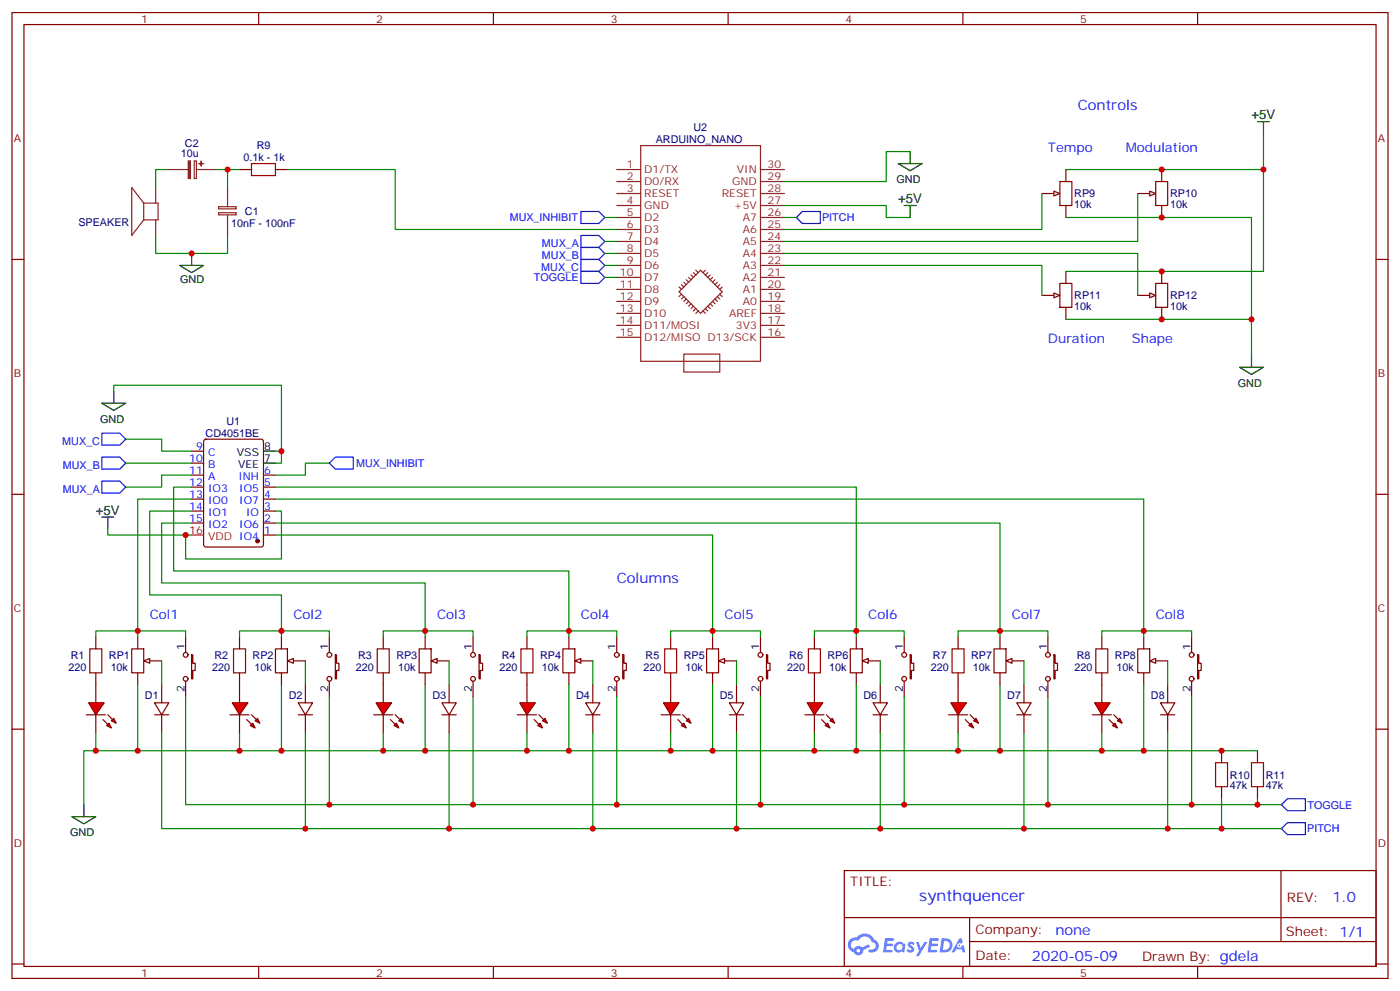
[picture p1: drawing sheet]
<svg xmlns="http://www.w3.org/2000/svg" width="412mm" height="292mm" viewBox="0 0 412 292" stroke-linecap="round" stroke-linejoin="round" font-family="sans-serif">
<g fill="none" stroke="#870000" stroke-width=".35">
<path d="M3.5 3.7h405.4v284.3h-405.4zM7.1 7.2h398.2v277.3h-398.2zM76.2 3.7v3.5M145.3 3.7v3.5M214.5 3.7v3.5M283.6 3.7v3.5M352.8 3.7v3.5M3.5 76.4h3.6M405.3 76.4h3.6M3.5 145.5h3.6M405.3 145.5h3.6M3.5 214.7h3.6"/>
<path d="M405.3 214.7h3.6M248.7 256.3h156.6v28.2h-156.6zM377.3 256.3v20.9M248.7 270.1h156.5M285.6 277.2h119.6M285.6 270.1v14.2M3.5 283.8h3.6M76.2 284.5v3.5M145.3 284.5v3.5M214.5 284.5v3.5M283.6 284.5v3.5M352.8 284.5v3.5"/>
<path d="M405.3 283.8h3.6"/>
</g>
<g fill="#5487ff">
<path d="M267.7 277.5a1.22 1.22 0 0 1 1.7 .2l-.4 .6a.47 .47 0 0 0-.3-.4 .47 .47 0 0 0-.5 .2l.1 .2a1.14 1.14 0 0 1 .8 1.8 1.14 1.14 0 0 1-1.9 0l-.2-.2 .5-.6 .7 .5a.29 .29 0 0 0 .3-.3 .29 .29 0 0 0-.2-.3 1.04 1.04 0 0 1-.6-1.7z"/>
<path d="M260.7 276.2h2.4l.3 .2-.2 .5-1.8 .1-.1 .8h1.5l.3 .4-.3 .4h-1.6l-.2 1.1h1.7l.2 .3-.2 .3-2.6 .1z"/>
<path d="M273.8 276.2h2.4l.3 .2-.1 .5-1.8 .1-.2 .8h1.6l.3 .4-.4 .4-1.6-.1-.1 1.1 1.7 .1 .2 .3-.2 .3-2.6 .1z"/>
<path d="M282.6 276.2h.7l.3 1.3-.6 .3a.69 .69 0 0 0-1 .3 .69 .69 0 0 0 .4 .9 .69 .69 0 0 0 .9-.6l.5-.2 .6 2.2h-.8l-.2-.9h-1.8l-.5 .9h-.8z"/>
<path d="M269.8 277.3h.8l.6 1.8 1.1-1.8h.9l-2.6 4.2h-.8l.9-1.5z"/>
<path d="M277.4 276.2l-.6 4.2h1.3a2.11 2.11 0 0 0 2.5-2.1 2.11 2.11 0 0 0-2.5-2.1zM278.1 277a1.39 1.39 0 0 1 1.7 1.4 1.39 1.39 0 0 1-1.8 1.2h-.3z"/>
<path d="M263.7 277.8a1.54 1.54 0 0 0-.1 2.2 1.54 1.54 0 0 0 2.2 .1l.6 .3 .3-2.3-.2-.3h-.4a1.49 1.49 0 0 0-2.4 0zM264 278.8a.94 .94 0 0 1 1.8 0 .94 .94 0 0 1-1.8 0z"/>
<path d="M250.4 276.6a2.18 2.18 0 0 0 1.1 3.7 1.44 1.44 0 0 0 1.6 .9 1.44 1.44 0 0 0 1.2-1.4l2-1.1-.5-.7-1.9 1a1.47 1.47 0 0 0-2.4 .4 1.39 1.39 0 0 1-.7-1.9 1.39 1.39 0 0 1 2-.5 2.12 2.12 0 0 1 2.2-1.3 2.12 2.12 0 0 1 1.9 1.7 1.14 1.14 0 0 1 1.1 1.4 1.14 1.14 0 0 1-1.7 .7 .43 .43 0 0 0-.5 .4 .43 .43 0 0 0 .4 .5 1.98 1.98 0 0 0 2.5-1.2 1.98 1.98 0 0 0-1.2-2.6 3.1 3.1 0 0 0-5.3-.6l-.9 .1zM252.3 279.9a.55 .55 0 0 1 1.1 0 .55 .55 0 0 1-1.1 0z"/>
<circle cx="282.6" cy="278.3" r=".26"/>
</g>
<g fill="none" stroke="#870000" stroke-width=".35">
<path d="M56.4 139.9h3.6M56.4 132.8h3.6M56.4 136.3h3.6M60.2 129.5l.5-.2h16.2l.7 .4v30.6l-.5 .7h-16.4l-.7-.4v-30.6zM77.6 139.9h3.5M56.4 154h3.6M56.4 150.5h3.6M56.4 146.9h3.6M56.4 143.4h3.6M77.6 157.5h3.5M77.6 154h3.5M77.6 150.5h3.5"/>
<path d="M77.6 146.9h3.5M77.6 143.4h3.5M38.8 191h3.5v7.1h-3.5zM40.6 187.5v3.5M40.6 198.1v3.5M44.1 194.6h3.5"/>
</g>
<circle cx="75.8" cy="159.3" r=".53" fill="#870000" stroke="#870000" stroke-width=".35"/>
<path d="M77.6 136.3h3.5M77.6 132.8h3.5" fill="none" stroke="#000" stroke-width=".35"/>
<path d="M56.4 157.5h3.6" fill="none" stroke="#f00" stroke-width=".35"/>
<path d="M42.3 194.6l1.8-.7v1.4z" fill="#f0f0f0" stroke="#870000" stroke-width=".35"/>
<g fill="#f00" stroke="#870000" stroke-width=".35">
<path d="M26.1 206.9h4.6l-2.5 3.5z"/>
<path d="M25.4 210.4h5.6z"/>
</g>
<g fill="#870000" stroke="#870000" stroke-width=".35">
<path d="M31.7 210.4l1.5 1.4z"/>
<path d="M30.3 211.8l1.4 1.5z"/>
</g>
<g fill="#f00" stroke="#870000" stroke-width=".35">
<path d="M33.5 211.5l.7 1.4-1.4-.7z"/>
<path d="M31.4 213.6l.7-.7 .7 1.4z"/>
</g>
<g fill="none" stroke="#870000" stroke-width=".35">
<path d="M28.2 187.5v3.5M28.2 198.1v8.8M54.7 187.5v4.6M56.4 192.8h.4v2.5h.7v2.1h-.7v2.4h-.4zM70.6 187.5v3.5M70.6 198.1v3.5M97 187.5v4.6M98.8 192.8h.3v2.5h.7v2.1h-.7v2.4h-.3zM28.2 210.4v5.3M45.5 206.9h4.2l-2.1 3.5zM45.5 210.4h4.2M47.6 201.6v5.3"/>
<path d="M47.6 210.4v5.3M54.7 200.6v4.5M87.8 206.9h4.3l-2.1 3.5zM87.8 210.4h4.3M90 201.6v5.3M90 210.4v5.3M97 200.6v4.5"/>
<circle cx="54.7" cy="192.8" r=".71"/>
<circle cx="54.7" cy="199.8" r=".71"/>
<circle cx="97" cy="192.8" r=".71"/>
<circle cx="97" cy="199.8" r=".71"/>
</g>
<path d="M26.5 191h3.5v7.1h-3.5zM68.8 191h3.5v7.1h-3.5z" fill="none" stroke="#a10000" stroke-width=".35"/>
<path d="M56.4 146.9h-15.8v38.8h14.1v1.8M28.2 187.5v-1.8h12.4v1.8M47.6 194.6v7M70.6 187.5v-1.8h12.3v1.8M82.9 185.7h14.1v1.8M90 194.6v7M40.6 201.6v19.4h-12.4v-5.3M47.6 215.7v28.2h329.9M54.7 205.1v31.8h322.8M82.9 201.6v19.4h-12.3v-5.3" fill="none" stroke="#008700" stroke-width=".35"/>
<path d="M24.7 236.9v3.5M21.2 240.4h7l-3.5 2.1z" fill="none" stroke="#000" stroke-width=".35"/>
<path d="M377.5 236.9l1.7-1.8h5.3v3.6h-5.3zM377.5 243.9l1.7-1.7h5.3v3.5h-5.3z" fill="none" stroke="#00f" stroke-width=".35"/>
<g fill="#f00" stroke="#870000" stroke-width=".35">
<path d="M68.4 206.9h4.6l-2.4 3.5z"/>
<path d="M67.7 210.4h5.7z"/>
</g>
<g fill="#870000" stroke="#870000" stroke-width=".35">
<path d="M74.1 210.4l1.4 1.4z"/>
<path d="M72.7 211.8l1.4 1.5z"/>
</g>
<g fill="#f00" stroke="#870000" stroke-width=".35">
<path d="M75.1 212.2l.7-.7 .8 1.4z"/>
<path d="M73.7 213.6l.7-.7 .7 1.4z"/>
</g>
<path d="M81.1 191h3.6v7.1h-3.6zM82.9 187.5v3.5M82.9 198.1v3.5M86.4 194.6h3.6M70.6 201.6v5.3M70.6 210.4v5.3" fill="none" stroke="#870000" stroke-width=".35"/>
<path d="M84.7 194.6l1.7-.7v1.4z" fill="#f0f0f0" stroke="#870000" stroke-width=".35"/>
<path d="M123.5 191h3.5v7.1h-3.5zM125.2 187.5v3.5M125.2 198.1v3.5M128.8 194.6h3.5" fill="none" stroke="#870000" stroke-width=".35"/>
<path d="M127 194.6l1.8-.7v1.4z" fill="#f0f0f0" stroke="#870000" stroke-width=".35"/>
<g fill="#f00" stroke="#870000" stroke-width=".35">
<path d="M110.8 206.9h4.6l-2.5 3.5z"/>
<path d="M110.1 210.4h5.6z"/>
</g>
<g fill="#870000" stroke="#870000" stroke-width=".35">
<path d="M116.4 210.4l1.4 1.4z"/>
<path d="M115 211.8l1.4 1.5z"/>
</g>
<g fill="#f00" stroke="#870000" stroke-width=".35">
<path d="M118.2 211.5l.7 1.4-1.4-.7z"/>
<path d="M116.1 213.6l.7-.7 .7 1.4z"/>
</g>
<g fill="none" stroke="#870000" stroke-width=".35">
<path d="M112.9 187.5v3.5M112.9 198.1v8.8M139.3 187.5v4.6M141.1 192.8h.4v2.5h.7v2.1h-.7v2.4h-.4zM165.8 191h3.5v7.1h-3.5zM167.6 187.5v3.5M167.6 198.1v3.5M171.1 194.6h3.5M112.9 210.4v5.3M130.2 206.9h4.2l-2.1 3.5zM130.2 210.4h4.2M132.3 201.6v5.3"/>
<path d="M132.3 210.4v5.3M139.3 200.6v4.5"/>
<circle cx="139.3" cy="199.8" r=".71"/>
<circle cx="139.3" cy="192.8" r=".71"/>
</g>
<path d="M111.1 191h3.6v7.1h-3.6z" fill="none" stroke="#a10000" stroke-width=".35"/>
<path d="M112.9 187.5v-1.8h12.3v1.8M125.2 185.7h14.1v1.8M132.3 194.6v7M125.2 201.6v19.4h-12.3v-5.3" fill="none" stroke="#008700" stroke-width=".35"/>
<path d="M169.3 194.6l1.8-.7v1.4z" fill="#f0f0f0" stroke="#870000" stroke-width=".35"/>
<g fill="#f00" stroke="#870000" stroke-width=".35">
<path d="M153.1 206.9h4.6l-2.5 3.5z"/>
<path d="M152.4 210.4h5.6z"/>
</g>
<g fill="#870000" stroke="#870000" stroke-width=".35">
<path d="M158.7 210.4l1.5 1.4z"/>
<path d="M157.3 211.8l1.4 1.5z"/>
</g>
<g fill="#f00" stroke="#870000" stroke-width=".35">
<path d="M159.8 212.2l.7-.7 .7 1.4z"/>
<path d="M158.4 213.6l.7-.7 .7 1.4z"/>
</g>
<g fill="none" stroke="#870000" stroke-width=".35">
<path d="M155.2 187.5v3.5M155.2 198.1v8.8M181.7 187.5v4.6M183.4 192.8h.4v2.5h.7v2.1h-.7v2.4h-.4zM208.1 191h3.6v7.1h-3.6zM209.9 187.5v3.5M209.9 198.1v3.5M213.4 194.6h3.6M155.2 210.4v5.3M172.5 206.9h4.2l-2.1 3.5zM172.5 210.4h4.2M174.6 201.6v5.3"/>
<path d="M174.6 210.4v5.3M181.7 200.6v4.5"/>
<circle cx="181.7" cy="199.8" r=".71"/>
<circle cx="181.7" cy="192.8" r=".71"/>
</g>
<path d="M153.5 191h3.5v7.1h-3.5z" fill="none" stroke="#a10000" stroke-width=".35"/>
<path d="M155.2 187.5v-1.8h12.4v1.8M167.6 185.7h14.1v1.8M174.6 194.6v7M167.6 201.6v19.4h-12.4v-5.3" fill="none" stroke="#008700" stroke-width=".35"/>
<path d="M211.7 194.6l1.7-.7v1.4z" fill="#f0f0f0" stroke="#870000" stroke-width=".35"/>
<g fill="#f00" stroke="#870000" stroke-width=".35">
<path d="M195.4 206.9h4.6l-2.4 3.5z"/>
<path d="M194.7 210.4h5.7z"/>
</g>
<g fill="#870000" stroke="#870000" stroke-width=".35">
<path d="M201.1 210.4l1.4 1.4z"/>
<path d="M199.7 211.8l1.4 1.5z"/>
</g>
<g fill="#f00" stroke="#870000" stroke-width=".35">
<path d="M202.1 212.2l.7-.7 .8 1.4z"/>
<path d="M200.7 213.6l.7-.7 .7 1.4z"/>
</g>
<g fill="none" stroke="#870000" stroke-width=".35">
<path d="M197.6 187.5v3.5M197.6 198.1v8.8M224 187.5v4.6M225.8 192.8h.3v2.5h.7v2.1h-.7v2.4h-.3zM250.5 191h3.5v7.1h-3.5zM252.2 187.5v3.5M252.2 198.1v3.5M255.8 194.6h3.5M197.6 210.4v5.3M214.8 206.9h4.3l-2.1 3.5zM214.8 210.4h4.3M217 201.6v5.3"/>
<path d="M217 210.4v5.3M224 200.6v4.5"/>
<circle cx="224" cy="199.8" r=".71"/>
<circle cx="224" cy="192.8" r=".71"/>
</g>
<path d="M195.8 191h3.5v7.1h-3.5z" fill="none" stroke="#a10000" stroke-width=".35"/>
<path d="M197.6 187.5v-1.8h12.3v1.8M209.9 185.7h14.1v1.8M217 194.6v7M209.9 201.6v19.4h-12.3v-5.3" fill="none" stroke="#008700" stroke-width=".35"/>
<path d="M254 194.6l1.8-.7v1.4z" fill="#f0f0f0" stroke="#870000" stroke-width=".35"/>
<g fill="#f00" stroke="#870000" stroke-width=".35">
<path d="M237.8 206.9h4.6l-2.5 3.5z"/>
<path d="M237.1 210.4h5.6z"/>
</g>
<g fill="#870000" stroke="#870000" stroke-width=".35">
<path d="M243.4 210.4l1.4 1.4z"/>
<path d="M242 211.8l1.4 1.5z"/>
</g>
<g fill="#f00" stroke="#870000" stroke-width=".35">
<path d="M244.5 212.2l.7-.7 .7 1.4z"/>
<path d="M243.1 213.6l.7-.7 .7 1.4z"/>
</g>
<g fill="none" stroke="#870000" stroke-width=".35">
<path d="M239.9 187.5v3.5M239.9 198.1v8.8M266.3 187.5v4.6M268.1 192.8h.4v2.5h.7v2.1h-.7v2.4h-.4zM292.8 191h3.5v7.1h-3.5zM294.6 187.5v3.5M294.6 198.1v3.5M298.1 194.6h3.5M239.9 210.4v5.3M257.2 206.9h4.2l-2.1 3.5zM257.2 210.4h4.2M259.3 201.6v5.3"/>
<path d="M259.3 210.4v5.3M266.3 200.6v4.5"/>
<circle cx="266.3" cy="199.8" r=".71"/>
<circle cx="266.3" cy="192.8" r=".71"/>
</g>
<path d="M238.1 191h3.6v7.1h-3.6z" fill="none" stroke="#a10000" stroke-width=".35"/>
<path d="M239.9 187.5v-1.8h12.3v1.8M252.2 185.7h14.1v1.8M259.3 194.6v7M252.2 201.6v19.4h-12.3v-5.3" fill="none" stroke="#008700" stroke-width=".35"/>
<path d="M296.3 194.6l1.8-.7v1.4z" fill="#f0f0f0" stroke="#870000" stroke-width=".35"/>
<g fill="#f00" stroke="#870000" stroke-width=".35">
<path d="M280.1 206.9h4.6l-2.5 3.5z"/>
<path d="M279.4 210.4h5.6z"/>
</g>
<g fill="#870000" stroke="#870000" stroke-width=".35">
<path d="M285.8 210.4l1.4 1.4z"/>
<path d="M284.3 211.8l1.5 1.5z"/>
</g>
<g fill="#f00" stroke="#870000" stroke-width=".35">
<path d="M286.8 212.2l.7-.7 .7 1.4z"/>
<path d="M285.4 213.6l.7-.7 .7 1.4z"/>
</g>
<g fill="none" stroke="#870000" stroke-width=".35">
<path d="M282.2 187.5v3.5M282.2 198.1v8.8M308.7 187.5v4.6M310.4 192.8h.4v2.5h.7v2.1h-.7v2.4h-.4zM335.1 191h3.6v7.1h-3.6zM336.9 187.5v3.5M336.9 198.1v3.5M340.4 194.6h3.6M282.2 210.4v5.3M299.5 206.9h4.2l-2.1 3.5zM299.5 210.4h4.2M301.6 201.6v5.3"/>
<path d="M301.6 210.4v5.3M308.7 200.6v4.5"/>
<circle cx="308.7" cy="199.8" r=".71"/>
<circle cx="308.7" cy="192.8" r=".71"/>
</g>
<path d="M280.5 191h3.5v7.1h-3.5z" fill="none" stroke="#a10000" stroke-width=".35"/>
<path d="M282.2 187.5v-1.8h12.4v1.8M294.6 185.7h14.1v1.8M301.6 194.6v7M294.6 201.6v19.4h-12.4v-5.3" fill="none" stroke="#008700" stroke-width=".35"/>
<path d="M338.7 194.6l1.7-.7v1.4z" fill="#f0f0f0" stroke="#870000" stroke-width=".35"/>
<g fill="#f00" stroke="#870000" stroke-width=".35">
<path d="M322.4 206.9h4.6l-2.4 3.5z"/>
<path d="M321.7 210.4h5.7z"/>
</g>
<g fill="#870000" stroke="#870000" stroke-width=".35">
<path d="M328.1 210.4l1.4 1.4z"/>
<path d="M326.7 211.8l1.4 1.5z"/>
</g>
<g fill="#f00" stroke="#870000" stroke-width=".35">
<path d="M329.8 211.5l.8 1.4-1.5-.7z"/>
<path d="M327.7 213.6l.7-.7 .7 1.4z"/>
</g>
<g fill="none" stroke="#870000" stroke-width=".35">
<path d="M306.9 57h3.5M312.2 53.4h3.5v7.1h-3.5zM314 49.9v3.5M314 60.5v3.5M324.6 187.5v3.5M324.6 198.1v8.8M351 187.5v4.6M352.8 192.8h.3v2.5h.7v2.1h-.7v2.4h-.3zM324.6 210.4v5.3M341.8 206.9h4.3l-2.1 3.5zM341.8 210.4h4.3M344 201.6v5.3"/>
<path d="M344 210.4v5.3M351 200.6v4.5"/>
<circle cx="351" cy="192.8" r=".71"/>
<circle cx="351" cy="199.8" r=".71"/>
</g>
<path d="M322.8 191h3.5v7.1h-3.5z" fill="none" stroke="#a10000" stroke-width=".35"/>
<g fill="none" stroke="#008700" stroke-width=".35">
<path d="M178.2 74.6h3.5M33.5 115.2v-1.8h49.4v19.4h-1.8M37 129.3h10.6v3.5h8.8M37 136.3h19.4M56.4 139.9h-8.8v3.5h-10.6M82.9 132.8v3.5h-1.8M97 136.3h-7v3.6h-8.9M31.7 155.8v1.7h24.7M56.4 150.5h-12.3v24.7h38.8v10.5M56.4 154h-8.8v17.6h77.6v14.1M56.4 143.4h-5.2v24.7h116.4v17.6M81.1 146.9h255.8v38.8h14.1v1.8"/>
<path d="M81.1 157.5h128.8v28.2M81.1 143.4h171.1v42.3M81.1 154h213.5v31.7M81.1 150.5h1.8v14.1h-28.2v-7.1M324.6 187.5v-1.8h12.3v1.8M344 194.6v7M90 215.7v28.2M97 205.1v31.8M132.3 215.7v28.2M139.3 205.1v31.8M174.6 215.7v28.2M181.7 205.1v31.8"/>
<path d="M217 215.7v28.2M224 205.1v31.8M259.3 215.7v28.2M266.3 205.1v31.8M301.6 215.7v28.2M308.7 205.1v31.8M336.9 201.6v19.4h-12.3v-5.3M344 215.7v28.2M351 205.1v31.8"/>
</g>
<path d="M171.1 69.3h5.3l1.8 1.8-1.8 1.7h-5.3zM171.1 72.8h5.3l1.8 1.8-1.8 1.8h-5.3zM171.1 76.4h5.3l1.8 1.7-1.8 1.8h-5.3zM30 127.5h5.3l1.7 1.8-1.7 1.8h-5.3zM30 134.6h5.3l1.7 1.7-1.7 1.8h-5.3zM97 136.3l1.8-1.7h5.3v3.5h-5.3zM30 141.6h5.3l1.7 1.8-1.7 1.8h-5.3z" fill="none" stroke="#00f" stroke-width=".35"/>
<path d="M30 118.7h7l-3.5 2.1zM33.5 115.2v3.5M30 152.2h3.5M31.7 152.2v3.6" fill="none" stroke="#000" stroke-width=".35"/>
<g fill="none" stroke="#8c2424" stroke-width=".35">
<path d="M181.7 57h7M181.7 53.4h7M181.7 49.9h7M188.7 42.9h35.3v63.5h-35.3zM224 57h7.1M224 53.4h7.1M224 49.9h7.1M181.7 78.1h7M181.7 74.6h7M181.7 71.1h7M181.7 67.6h7M181.7 64h7"/>
<path d="M181.7 60.5h7M205 79.6l.7 .7M206.4 79.6l6.3 6.3-6.3 6.4-6.4-6.4zM207.8 79.6l-.7 .7M224 78.1h7.1M224 74.6h7.1M224 71.1h7.1M224 67.6h7.1M224 64h7.1M224 60.5h7.1M181.7 95.8h7M181.7 92.3h7"/>
<path d="M181.7 88.7h7M181.7 85.2h7M181.7 81.7h7M181.7 99.3h7M200 84.5l.7 .7M200.7 83.8l.7 .7M200.7 86.6l-.7 .7M201.4 87.3l-.7 .7M201.4 83.1l.7 .7M202.1 82.4l.7 .7M202.1 88l-.7 .7M202.8 81.7l.8 .7"/>
<path d="M202.8 88.7l-.7 .7M203.6 81l.7 .7M203.6 89.4l-.8 .7M204.3 80.3l.7 .7M204.3 90.1l-.7 .7M205 90.8l-.7 .7M205.7 91.5l-.7 .8M207.1 91.5l.7 .8M207.8 90.8l.7 .7M208.5 90.1l.7 .7M208.5 80.3l-.7 .7M209.2 89.4l.7 .7"/>
<path d="M209.2 81l-.7 .7M209.9 88.7l.7 .7M209.9 81.7l-.7 .7M210.6 88l.7 .7M210.6 82.4l-.7 .7M211.3 87.3l.7 .7M211.3 83.1l-.7 .7M212 86.6l.7 .7M212 83.8l-.7 .7M212.7 84.5l-.7 .7M224 95.8h7.1M224 92.3h7.1"/>
<path d="M224 88.7h7.1M224 85.2h7.1M224 81.7h7.1M224 99.3h7.1M201.4 104.2h10.6v5.3h-10.6z"/>
</g>
<path d="M310.4 56.3l1.8 .7-1.8 .7z" fill="#f0f0f0" stroke="#870000" stroke-width=".35"/>
<path d="M335.1 57h3.6M340.4 53.4h3.6v7.1h-3.6zM342.2 49.9v3.5M342.2 60.5v3.5" fill="none" stroke="#870000" stroke-width=".35"/>
<path d="M338.7 56.3l1.7 .7-1.7 .7z" fill="#f0f0f0" stroke="#870000" stroke-width=".35"/>
<path d="M314 79.9v3.5M306.9 87h3.5M312.2 83.4h3.5v7.1h-3.5zM314 90.5v3.5" fill="none" stroke="#870000" stroke-width=".35"/>
<path d="M310.4 86.3l1.8 .7-1.8 .7z" fill="#f0f0f0" stroke="#870000" stroke-width=".35"/>
<path d="M342.2 79.9v3.5M335.1 87h3.6M340.4 83.4h3.6v7.1h-3.6zM342.2 90.5v3.5" fill="none" stroke="#870000" stroke-width=".35"/>
<path d="M338.7 86.3l1.7 .7-1.7 .7z" fill="#f0f0f0" stroke="#870000" stroke-width=".35"/>
<g fill="none" stroke="#008700" stroke-width=".35">
<path d="M372.2 39.3v10.6M49.4 49.9h-3.5v5.3M63.5 49.9h3.5v5.3M67 49.9h3.6M84.7 49.9h31.7v17.7h65.3M268.1 44.6h-7v8.8h-30M306.9 57v10.6h-75.8M314 49.9h58.2v30h-58.2M335.1 57v14.1h-104M45.9 69.3v5.3h21.1v-5.3M178.2 64h3.5M178.2 78.1h3.5"/>
<path d="M178.2 71.1h3.5M231.1 74.6h104v12.4M231.1 78.1h75.8v8.9M231.1 60.5h30v3.5h7M231.1 64h3.5M314 64h54.7v30h-54.7M178.2 81.7h3.5M368.7 94v10.6M28.2 221h-3.5v15.9M40.6 221h30M82.9 221h30M125.2 221h30"/>
<path d="M167.6 221h30M209.9 221h30M252.2 221h30M294.6 221h30M336.9 221h33.5M359.8 235.1v8.8M370.4 235.1v1.8"/>
</g>
<path d="M370.4 35.8h3.5M372.2 35.8v3.5M264.6 48.2h7l-3.5 2.1zM268.1 44.6v3.6M52.9 78.1h7.1l-3.6 2.2zM56.4 74.6v3.5M266.3 60.5h3.6M268.1 60.5v3.5M365.1 108.1h7.1l-3.5 2.1zM368.7 104.6v3.5" fill="none" stroke="#000" stroke-width=".35"/>
<path d="M42.3 59.8h4.3v4.9h-4.3M42.3 59.8v4.9M42.3 59.8l-3.5-4.6v14.1l3.5-4.6M45.9 55.2v4.6M49.4 49.9h6M57.2 47.4h.7v5.2h-.7zM57.9 49.9h5.6M67 55.2v5.7M45.9 64.7v4.6M64.4 62.6h5.2v.7h-5.2zM64.4 60.9h5.2v.6h-5.2zM67 63.3v6" fill="none" stroke="#8c2424" stroke-width=".35"/>
<g fill="#8c2424" stroke="#8c2424" stroke-width=".35">
<path d="M55.5 47.4h.6v5.2h-.6z"/>
<path d="M59.2 47.4l.1 1.5z"/>
<path d="M58.6 48.2h1.4z"/>
</g>
<path d="M74.1 48.2h7v3.5h-7zM358.1 224.5h3.5v7.1h-3.5zM368.7 224.5h3.5v7.1h-3.5z" fill="none" stroke="#a10000" stroke-width=".35"/>
<path d="M70.6 49.9h3.5M81.1 49.9h3.6M359.8 221v3.5M359.8 231.6v3.5M370.4 221v3.5M370.4 231.6v3.5" fill="none" stroke="#870000" stroke-width=".35"/>
<path d="M171.1 62.3h5.3l1.8 1.7-1.8 1.8h-5.3zM171.1 79.9h5.3l1.8 1.8-1.8 1.7h-5.3zM234.6 64l1.8-1.7h5.3v3.5h-5.3z" fill="none" stroke="#00f" stroke-width=".35"/>
<g fill="#c00">
<circle cx="370.4" cy="236.9" r=".88"/>
<circle cx="294.6" cy="221" r=".88"/>
<circle cx="324.6" cy="221" r=".88"/>
<circle cx="209.9" cy="221" r=".88"/>
<circle cx="239.9" cy="221" r=".88"/>
<circle cx="125.2" cy="221" r=".88"/>
<circle cx="155.2" cy="221" r=".88"/>
<circle cx="40.6" cy="221" r=".88"/>
<circle cx="70.6" cy="221" r=".88"/>
<circle cx="56.4" cy="74.6" r=".88"/>
<circle cx="67" cy="49.9" r=".88"/>
<circle cx="342.2" cy="94" r=".88"/>
<circle cx="342.2" cy="64" r=".88"/>
<circle cx="82.9" cy="132.8" r=".88"/>
<circle cx="54.7" cy="157.5" r=".88"/>
<circle cx="351" cy="236.9" r=".88"/>
<circle cx="308.7" cy="236.9" r=".88"/>
<circle cx="266.3" cy="236.9" r=".88"/>
<circle cx="224" cy="236.9" r=".88"/>
<circle cx="181.7" cy="236.9" r=".88"/>
<circle cx="139.3" cy="236.9" r=".88"/>
<circle cx="97" cy="236.9" r=".88"/>
<circle cx="336.9" cy="185.7" r=".88"/>
<circle cx="252.2" cy="185.7" r=".88"/>
<circle cx="167.6" cy="185.7" r=".88"/>
<circle cx="82.9" cy="185.7" r=".88"/>
<circle cx="40.6" cy="185.7" r=".88"/>
<circle cx="125.2" cy="185.7" r=".88"/>
<circle cx="209.9" cy="185.7" r=".88"/>
<circle cx="294.6" cy="185.7" r=".88"/>
<circle cx="90" cy="243.9" r=".88"/>
<circle cx="132.3" cy="243.9" r=".88"/>
<circle cx="174.6" cy="243.9" r=".88"/>
<circle cx="217" cy="243.9" r=".88"/>
<circle cx="259.3" cy="243.9" r=".88"/>
<circle cx="301.6" cy="243.9" r=".88"/>
<circle cx="344" cy="243.9" r=".88"/>
<circle cx="342.2" cy="79.9" r=".88"/>
<circle cx="342.2" cy="49.9" r=".88"/>
<circle cx="372.2" cy="49.9" r=".88"/>
<circle cx="368.7" cy="94" r=".88"/>
<circle cx="112.9" cy="221" r=".88"/>
<circle cx="82.9" cy="221" r=".88"/>
<circle cx="197.6" cy="221" r=".88"/>
<circle cx="167.6" cy="221" r=".88"/>
<circle cx="282.2" cy="221" r=".88"/>
<circle cx="252.2" cy="221" r=".88"/>
<circle cx="28.2" cy="221" r=".88"/>
<circle cx="359.8" cy="221" r=".88"/>
<circle cx="336.9" cy="221" r=".88"/>
<circle cx="359.8" cy="243.9" r=".88"/>
</g>
<text font-size="4.6" fill="#00f" x="270.8" y="265.3">synthquencer</text>
<g font-size="4.2" fill="#00f">
<text x="317.5" y="32.3">Controls</text>
<text x="181.7" y="171.6">Columns</text>
<text x="392.5" y="265.6">1.0</text>
<text x="310.9" y="275.1">none</text>
<text x="304" y="282.9">2020-05-09</text>
</g>
<g font-size="3.9">
<text x="368.7" y="35.1">+5V</text>
<text x="264.6" y="59.8">+5V</text>
<text x="28.2" y="151.5">+5V</text>
</g>
<g font-size="3.9" fill="#00f">
<text x="308.7" y="44.6">Tempo</text>
<text x="331.6" y="44.6">Modulation</text>
<text x="308.7" y="101.1">Duration</text>
<text x="333.4" y="101.1">Shape</text>
<text x="44.1" y="182.2">Col1</text>
<text x="86.4" y="182.2">Col2</text>
<text x="128.8" y="182.2">Col3</text>
<text x="171.1" y="182.2">Col4</text>
<text x="213.4" y="182.2">Col5</text>
<text x="255.8" y="182.2">Col6</text>
<text x="298.1" y="182.2">Col7</text>
<text x="340.4" y="182.2">Col8</text>
</g>
<g font-size="3.9" fill="#800">
<text x="250.5" y="260.9">TITLE:</text>
<text x="379.1" y="265.6">REV:</text>
<text x="287.4" y="275.1">Company:</text>
<text x="378.7" y="275.7">Sheet: 1/1</text>
<text x="287.4" y="282.8">Date:</text>
<text x="336.4" y="282.8">Drawn By: gdela</text>
</g>
<g font-size="3.2" fill="#800">
<text x="41.6" y="6.7">1</text>
<text x="110.8" y="6.7">2</text>
<text x="179.9" y="6.7">3</text>
<text x="249.1" y="6.7">4</text>
<text x="318.2" y="6.7">5</text>
<text x="4.1" y="41.8">A</text>
<text x="405.9" y="41.8">A</text>
<text x="4.1" y="110.9">B</text>
<text x="405.9" y="110.9">B</text>
<text x="4.1" y="180.1">C</text>
<text x="405.9" y="180.1">C</text>
<text x="4.1" y="249.2">D</text>
<text x="405.9" y="249.2">D</text>
<text x="41.6" y="287.5">1</text>
<text x="110.8" y="287.5">2</text>
<text x="179.9" y="287.5">3</text>
<text x="249.1" y="287.5">4</text>
<text x="318.2" y="287.5">5</text>
</g>
<g font-size="3.2" fill="#000080">
<text x="204.3" y="38.6">U2</text>
<text x="53.2" y="46.3">10u</text>
<text x="54.5" y="43.1">C2</text>
<text x="71.7" y="47.5">0.1k - 1k</text>
<text x="75.7" y="43.9">R9</text>
<text x="193.2" y="42.2">ARDUINO_NANO</text>
<text x="316.4" y="58">RP9</text>
<text x="344.7" y="58">RP10</text>
<text x="72.1" y="63.4">C1</text>
<text x="316.4" y="61.2">10k</text>
<text x="344.7" y="61.2">10k</text>
<text x="23.1" y="66.5">SPEAKER</text>
<text x="68.1" y="66.9">10nF - 100nF</text>
<text x="316.4" y="88">RP11</text>
<text x="344.7" y="88">RP12</text>
<text x="316.4" y="91.2">10k</text>
<text x="344.7" y="91.2">10k</text>
<text x="66.7" y="125">U1</text>
<text x="60.6" y="128.7">CD4051BE</text>
<text x="20.2" y="197.5">220</text>
<text x="20.8" y="194">R1</text>
<text x="32.1" y="194">RP1</text>
<text x="32.6" y="197.5">10k</text>
<text x="62.5" y="197.5">220</text>
<text x="63.2" y="194">R2</text>
<text x="74.4" y="194">RP2</text>
<text x="74.9" y="197.5">10k</text>
<text x="104.9" y="197.5">220</text>
<text x="105.5" y="194">R3</text>
<text x="116.7" y="194">RP3</text>
<text x="117.3" y="197.5">10k</text>
<text x="147.2" y="197.5">220</text>
<text x="147.8" y="194">R4</text>
<text x="159.1" y="194">RP4</text>
<text x="159.6" y="197.5">10k</text>
<text x="189.5" y="197.5">220</text>
<text x="190.2" y="194">R5</text>
<text x="201.4" y="194">RP5</text>
<text x="201.9" y="197.5">10k</text>
<text x="231.9" y="197.5">220</text>
<text x="232.5" y="194">R6</text>
<text x="243.7" y="194">RP6</text>
<text x="244.3" y="197.5">10k</text>
<text x="274.2" y="197.5">220</text>
<text x="274.8" y="194">R7</text>
<text x="286.1" y="194">RP7</text>
<text x="286.6" y="197.5">10k</text>
<text x="316.5" y="197.5">220</text>
<text x="317.2" y="194">R8</text>
<text x="328.4" y="194">RP8</text>
<text x="328.9" y="197.5">10k</text>
<text x="42.7" y="205.9">D1</text>
<text x="85" y="205.9">D2</text>
<text x="127.4" y="205.9">D3</text>
<text x="169.7" y="205.9">D4</text>
<text x="212" y="205.9">D5</text>
<text x="254.4" y="205.9">D6</text>
<text x="296.7" y="205.9">D7</text>
<text x="339" y="205.9">D8</text>
<text x="362.3" y="232.4">47k</text>
<text x="362.3" y="229.2">R10</text>
<text x="372.9" y="232.4">47k</text>
<text x="372.9" y="229.2">R11</text>
</g>
<g font-size="3.2" fill="#8d2323">
<text x="184.6" y="53.1">2</text>
<text x="184.6" y="49.6">1</text>
<text x="189.8" y="51">D1/TX</text>
<text x="217.1" y="51">VIN</text>
<text x="226.1" y="49.6">30</text>
<text x="226.1" y="53.1">29</text>
<text x="184.6" y="56.6">3</text>
<text x="189.8" y="58">RESET</text>
<text x="189.8" y="54.5">D0/RX</text>
<text x="212.6" y="58">RESET</text>
<text x="215.7" y="54.5">GND</text>
<text x="226.1" y="56.6">28</text>
<text x="184.6" y="63.7">5</text>
<text x="184.6" y="60.1">4</text>
<text x="189.8" y="65.1">D2</text>
<text x="189.8" y="61.6">GND</text>
<text x="216.2" y="61.6">+5V</text>
<text x="218.8" y="65.1">A7</text>
<text x="226.1" y="60.1">27</text>
<text x="226.1" y="63.7">26</text>
<text x="184.6" y="70.7">7</text>
<text x="184.6" y="67.2">6</text>
<text x="189.8" y="68.6">D3</text>
<text x="218.8" y="68.6">A6</text>
<text x="226.1" y="67.2">25</text>
<text x="226.1" y="70.7">24</text>
<text x="184.6" y="77.8">9</text>
<text x="184.6" y="74.3">8</text>
<text x="189.8" y="75.7">D5</text>
<text x="189.8" y="72.1">D4</text>
<text x="218.8" y="72.1">A5</text>
<text x="218.8" y="75.7">A4</text>
<text x="226.1" y="74.3">23</text>
<text x="226.1" y="77.8">22</text>
<text x="182.6" y="81.3">10</text>
<text x="189.8" y="82.7">D7</text>
<text x="189.8" y="79.2">D6</text>
<text x="218.8" y="79.2">A3</text>
<text x="218.8" y="82.7">A2</text>
<text x="226.1" y="81.3">21</text>
<text x="182.6" y="88.4">12</text>
<text x="182.6" y="84.8">11</text>
<text x="189.8" y="89.8">D9</text>
<text x="189.8" y="86.3">D8</text>
<text x="218.8" y="86.3">A1</text>
<text x="218.8" y="89.8">A0</text>
<text x="226.1" y="84.8">20</text>
<text x="226.1" y="88.4">19</text>
<text x="182.6" y="95.4">14</text>
<text x="182.6" y="91.9">13</text>
<text x="189.8" y="93.3">D10</text>
<text x="214.7" y="93.3">AREF</text>
<text x="226.1" y="91.9">18</text>
<text x="226.1" y="95.4">17</text>
<text x="182.6" y="99">15</text>
<text x="189.8" y="96.8">D11/MOSI</text>
<text x="189.8" y="100.4">D12/MISO D13/SCK</text>
<text x="216.8" y="96.8">3V3</text>
<text x="226.1" y="99">16</text>
</g>
<g font-size="3.2">
<text x="264.1" y="53.9">GND</text>
<text x="53.1" y="83.3">GND</text>
<text x="364.6" y="113.8">GND</text>
<text x="29.5" y="124.4">GND</text>
<text x="69.8" y="134.2">VSS</text>
<text x="70.1" y="137.8">VEE</text>
<text x="77.8" y="136">7</text>
<text x="77.8" y="132.5">8</text>
<text x="54.3" y="191.4" transform="rotate(-90 54.3 191.4)">1</text>
<text x="96.7" y="191.4" transform="rotate(-90 96.7 191.4)">1</text>
<text x="139" y="191.4" transform="rotate(-90 139 191.4)">1</text>
<text x="181.3" y="191.4" transform="rotate(-90 181.3 191.4)">1</text>
<text x="223.7" y="191.4" transform="rotate(-90 223.7 191.4)">1</text>
<text x="266" y="191.4" transform="rotate(-90 266 191.4)">1</text>
<text x="308.3" y="191.4" transform="rotate(-90 308.3 191.4)">1</text>
<text x="350.7" y="191.4" transform="rotate(-90 350.7 191.4)">1</text>
<text x="54.3" y="203.6" transform="rotate(-90 54.3 203.6)">2</text>
<text x="96.7" y="203.6" transform="rotate(-90 96.7 203.6)">2</text>
<text x="139" y="203.6" transform="rotate(-90 139 203.6)">2</text>
<text x="181.3" y="203.6" transform="rotate(-90 181.3 203.6)">2</text>
<text x="223.7" y="203.6" transform="rotate(-90 223.7 203.6)">2</text>
<text x="266" y="203.6" transform="rotate(-90 266 203.6)">2</text>
<text x="308.3" y="203.6" transform="rotate(-90 308.3 203.6)">2</text>
<text x="350.7" y="203.6" transform="rotate(-90 350.7 203.6)">2</text>
<text x="20.7" y="246.1">GND</text>
</g>
<g font-size="3.2" fill="#00f">
<text x="150.1" y="65.1">MUX_INHIBIT</text>
<text x="242.2" y="65.2">PITCH</text>
<text x="159.6" y="72.8">MUX_A</text>
<text x="159.6" y="76.4">MUX_B</text>
<text x="157.3" y="82.8">TOGGLE</text>
<text x="159.5" y="79.9">MUX_C</text>
<text x="18.3" y="131.1">MUX_C</text>
<text x="55.8" y="136">10</text>
<text x="57.8" y="132.5">9</text>
<text x="61.3" y="134.2">C</text>
<text x="61.3" y="137.8">B</text>
<text x="104.9" y="137.4">MUX_INHIBIT</text>
<text x="18.5" y="138.1">MUX_B</text>
<text x="55.8" y="139.5">11</text>
<text x="55.8" y="143.1">12</text>
<text x="61.3" y="141.3">A</text>
<text x="70.2" y="141.3">INH</text>
<text x="77.8" y="143.1">5</text>
<text x="77.8" y="139.5">6</text>
<text x="18.5" y="145.2">MUX_A</text>
<text x="55.8" y="146.6">13</text>
<text x="61.3" y="144.8">IO3</text>
<text x="61.3" y="148.3">IO0</text>
<text x="70.5" y="148.3">IO7</text>
<text x="70.5" y="144.8">IO5</text>
<text x="77.8" y="146.6">4</text>
<text x="55.8" y="150.1">14</text>
<text x="55.8" y="153.6">15</text>
<text x="61.3" y="151.9">IO1</text>
<text x="61.3" y="155.4">IO2</text>
<text x="70.5" y="155.4">IO6</text>
<text x="72.5" y="151.9">IO</text>
<text x="77.8" y="153.6">2</text>
<text x="77.8" y="150.1">3</text>
<text x="77.8" y="157.2">1</text>
<text x="385.1" y="238">TOGGLE</text>
<text x="385.1" y="245.1">PITCH</text>
</g>
<g font-size="3.2" fill="#f00">
<text x="55.8" y="157.2">16</text>
<text x="61.3" y="158.9">VDD IO4</text>
</g>
</svg>
